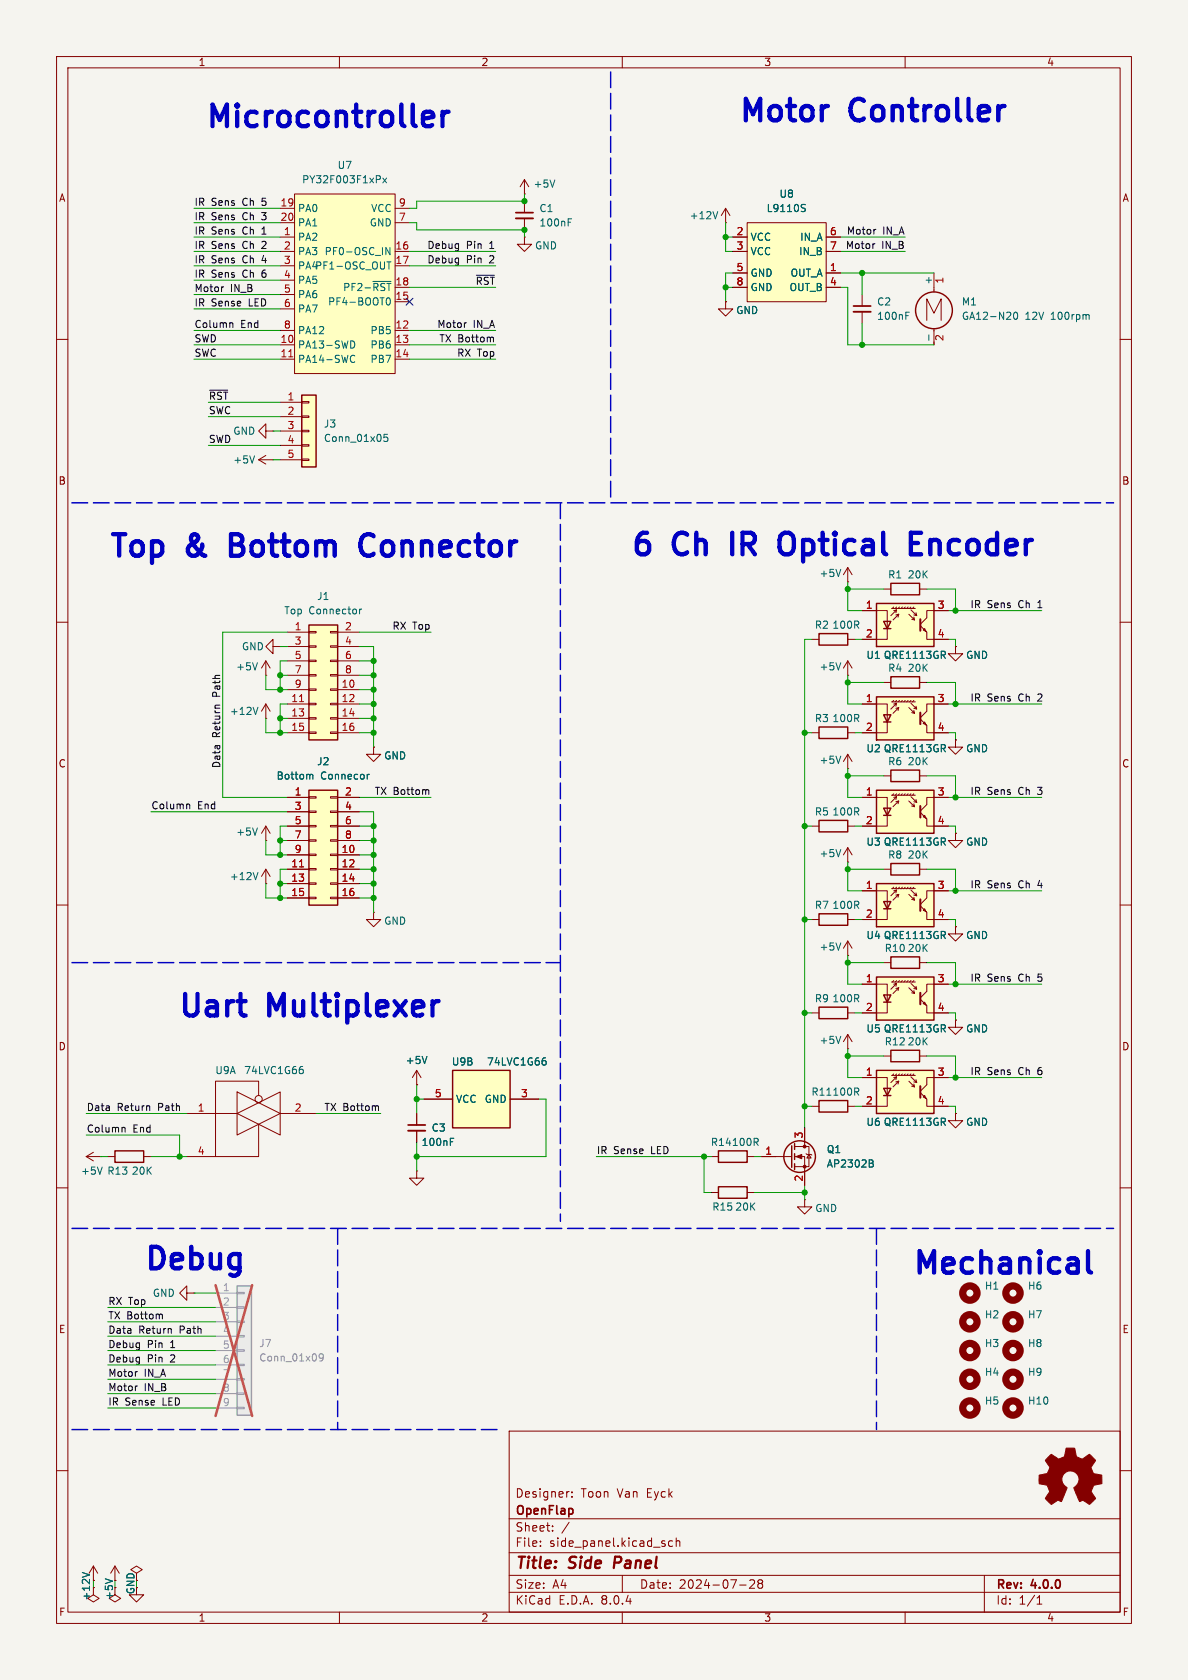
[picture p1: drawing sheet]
<svg xmlns="http://www.w3.org/2000/svg" width="210mm" height="297mm" viewBox="0 0 210 297" stroke-linecap="round" stroke-linejoin="round" font-family="sans-serif">
<path d="M0 0h210v297h-210z" fill="#f5f4ef" stroke="#f5f4ef" stroke-width=".18"/>
<g fill="none" stroke="#840000" stroke-width=".18">
<path d="M10 10h190v277h-190zM12 12h186v273h-186zM60 10v2M110 10v2M160 10v2M10 60h2M198 60h2M10 110h2M149.9 102.9h.1M149.9 100.3v2.6M198 110h2M10 160h2"/>
<path d="M198 160h2M10 210h2M198 210h2M10 260h2M90 253h108v32h-108zM198 260h2M90 278.5h108M90 274.5h108M90 268.5h108M95.5 273.2v.2M95.5 272.5v.1M97.7 270.5v.2"/>
<path d="M97.7 269.8v.1M100.5 263.7h.1M100.6 269.1l-1.3 1.9M101.1 264.5v.2M101.1 263.8v.1M110 278.5v3M118.9 272.5l-.4-.1-.3 .3v.4l.1 .2h.6M119.5 272.5l.3-.1 .3 .1 .1 .9M119.5 271.9v1.5M132.5 279.4l.6-.1 .2 .1 .1 .3-.9 1.1h.9M134.3 279.9l-.3-.3 .3-.3 .4 .1 .1 .2-.3 .3M134.3 279.9l-.3 .3v.3l.3 .3 .4-.1 .1-.2v-.4l-.3-.2"/>
<path d="M134.3 279.9h.2M174 278.5v6.5M60 285v2M90 281.5h108M110 285v2M130.8 280.2h1.1M160 285v2M183.3 283.6h.9M183.3 282.5l.5-.4v1.5"/>
</g>
<path d="M108.7 275.2l-.2 2" fill="none" stroke="#840000" stroke-width=".4"/>
<path d="M154.9 139.7h10.2v7.6h-10.2z" fill="#ffffc2"/>
<path d="M144.8 128.5h5.1v2.1h-5.1zM154.9 139.7h10.2v7.6h-10.2zM157.5 136.1h5.1v2.1h-5.1zM156.2 142.9h1.3l-.7 1.2zM156.2 144.1h1.3M157.5 152.7h5.1v2h-5.1z" fill="none" stroke="#840000" stroke-width=".25"/>
<g fill="none" stroke="#840000" stroke-width=".18">
<path d="M149.9 119.4h.1M149.9 116.8l-.8 1.3M149.9 116.8v2.6M149.9 116.8l.7 1.3M143.5 129.5h1.3M149.9 129.5h1.2M156.2 137.2h1.3M162.6 137.2h1.2M168.9 130.8v1.3h1.3l-1.3 1.3-1.3-1.3h1.3M168.9 130.8h.1M152.4 141h4.4v5.1h-4.4M156.2 153.7h1.3"/>
<path d="M157.6 140.6h4.2M158 141l.5-.2-1 1.1M158 140.3l-.3 .3M158.4 141.7l.5-.1-1 1M158.5 140.3l-.3 .3M158.5 140.8l-.1 .6M158.9 141.6l-.2 .5M159 140.3l-.3 .3M159.5 140.3l-.2 .3M160 140.3l-.2 .3M160.5 140.3l-.2 .3M160.7 141.6l1 1-.2-.5"/>
<path d="M161 140.8l1.1 1.1-.2-.5M161 140.3l-.2 .3M161.2 142.5l.5 .1M161.5 140.3l-.2 .3M161.5 141.7l.6 .2M162.6 153.7h1.2M162.7 143.6l1.1 1.2v1.3h3.8M163.2 144.4l.2-.3 .3 .6zM167.6 141h-3.8v1.2l-1.1 1.2M168.9 147.3v1.3h1.3l-1.3 1.3-1.3-1.3h1.3M168.9 147.3h.1"/>
</g>
<path d="M162.7 142.5v2" fill="none" stroke="#840000" stroke-width=".36"/>
<path d="M148.6 117.2l-.4 1.2M166.7 148.8l.4 .6M167.1 148.3v.4" fill="none" stroke="#006464" stroke-width=".18"/>
<path d="M154.9 123.2h10.2v7.6h-10.2z" fill="#ffffc2"/>
<path d="M144.8 112h5.1v2h-5.1zM157.5 119.6h5.1v2.1h-5.1zM157.5 103.1h5.1v2.1h-5.1zM154.9 123.2h10.2v7.6h-10.2zM156.2 126.4h1.3l-.7 1.2zM156.2 127.6h1.3" fill="none" stroke="#840000" stroke-width=".25"/>
<g fill="none" stroke="#840000" stroke-width=".18">
<path d="M143.5 113h1.3M149.9 113h1.2M156.2 104.1h1.3M162.6 104.1h1.2M168.9 114.3v1.3h1.3l-1.3 1.2-1.3-1.2h1.3M168.9 114.3h.1M66 132.1v1.3h1.3l-1.3 1.2-1.2-1.2h1.2M66 132.1h.1M152.4 124.5h4.4v5h-4.4M156.2 120.7h1.3M157.6 124.1h4.2M158 124.5l.5-.2-1 1"/>
<path d="M158 123.8l-.3 .3M158.4 125.2l.5-.1-1 1M158.5 123.8l-.3 .3M158.5 124.3l-.1 .5M158.9 125.1l-.2 .5M159 123.8l-.3 .3M159.5 123.8l-.2 .3M160 123.8l-.2 .3M160.5 123.8l-.2 .3M160.7 125.1l1 1-.2-.5M161 124.3l1.1 1-.2-.5M161 123.8l-.2 .3"/>
<path d="M161.2 126l.5 .1M161.5 123.8l-.2 .3M161.5 125.2l.6 .1M162.6 120.7h1.2M162.7 127.1l1.1 1.2v1.2h3.8M163.2 127.9l.2-.3 .3 .5zM167.6 124.5h-3.8v1.2l-1.1 1.2"/>
</g>
<path d="M162.7 126v2" fill="none" stroke="#840000" stroke-width=".36"/>
<path d="M166.7 132.3l.4 .6M167.1 131.8v.4" fill="none" stroke="#006464" stroke-width=".18"/>
<path d="M154.9 106.7h10.2v7.6h-10.2z" fill="#ffffc2"/>
<path d="M154.9 106.7h10.2v7.6h-10.2zM156.2 109.9h1.3l-.7 1.2zM156.2 111.1h1.3M144.8 145h5.1v2.1h-5.1z" fill="none" stroke="#840000" stroke-width=".25"/>
<g fill="none" stroke="#840000" stroke-width=".18">
<path d="M152.4 108h4.4v5h-4.4M157.6 107.6h4.2M158 108l.5-.2-1 1M158 107.3l-.3 .3M158.4 108.7l.5-.1-1 1M158.5 107.3l-.3 .3M158.5 107.8l-.1 .5M158.9 108.6l-.2 .5M159 107.3l-.3 .3M159.5 107.3l-.2 .3M160 107.3l-.2 .3M160.5 107.3l-.2 .3"/>
<path d="M160.7 108.6l1 1-.2-.5M161 107.8l1.1 1-.2-.5M161 107.3l-.2 .3M161.2 109.5l.5 .1M161.5 107.3l-.2 .3M161.5 108.7l.6 .1M162.7 110.6l1.1 1.2v1.2h3.8M163.2 111.4l.2-.3 .3 .5zM167.6 108h-3.8v1.2l-1.1 1.2M149.9 135.9h.1M149.9 133.4v2.5M149.9 133.4l-.8 1.2"/>
<path d="M149.9 133.4l.7 1.2M143.5 146.1h1.3M149.9 152.4h.1M149.9 149.9l-.8 1.2M149.9 149.9v2.5M149.9 149.9l.7 1.2M149.9 146.1h1.2"/>
</g>
<path d="M162.7 109.5v2" fill="none" stroke="#840000" stroke-width=".36"/>
<path d="M166.7 115.8l.4 .6M167.1 115.3v.4M148.6 133.7l-.4 1.2M148.6 150.2l-.4 1.3" fill="none" stroke="#006464" stroke-width=".18"/>
<path d="M54.6 110.5h5.1v20.3h-5.1z" fill="#ffffc2"/>
<g fill="none" stroke="#840000" stroke-width=".18">
<path d="M47 119.4h.1M47 116.8v2.6M47 116.8l-.8 1.3M47 116.8l.8 1.3M48.3 114.3v-1.3l-1.3 1.3 1.3 1.3v-1.3h1.2M49.5 114.3h.1M50.8 111.8h3.8M50.8 114.3h3.8M50.8 116.8h3.8M50.8 119.4h3.8M54.6 119.3h1.3v.2h-1.3zM54.6 116.7h1.3v.3h-1.3z"/>
<path d="M54.6 114.2h1.3v.2h-1.3zM54.6 111.6h1.3v.3h-1.3zM58.4 119.3h1.3v.2h-1.3zM58.4 116.7h1.3v.3h-1.3zM58.4 114.2h1.3v.2h-1.3zM58.4 111.6h1.3v.3h-1.3zM59.7 111.8h3.8M59.7 114.3h3.8M59.7 116.8h3.8M59.7 119.4h3.8M47 127h.1M47 124.5v2.5"/>
<path d="M47 124.5l-.8 1.2M47 124.5l.8 1.2M50.8 121.9h3.8M50.8 124.5h3.8M50.8 127h3.8M50.8 129.5h3.8M54.6 129.4h1.3v.3h-1.3zM54.6 126.9h1.3v.2h-1.3zM54.6 124.3h1.3v.3h-1.3zM54.6 121.8h1.3v.2h-1.3zM58.4 129.4h1.3v.3h-1.3zM58.4 126.9h1.3v.2h-1.3z"/>
<path d="M58.4 124.3h1.3v.3h-1.3zM58.4 121.8h1.3v.2h-1.3zM59.7 121.9h3.8M59.7 124.5h3.8M59.7 127h3.8M59.7 129.5h3.8M47 156.2h.1M47 153.7l-.8 1.2M47 153.7v2.5M47 153.7l.8 1.2M168.9 180.3v1.3h1.3l-1.3 1.3-1.3-1.3h1.3M168.9 180.3h.1"/>
</g>
<path d="M54.6 110.5h5.1v20.3h-5.1z" fill="none" stroke="#840000" stroke-width=".25"/>
<path d="M52.9 124h.8" fill="none" stroke="#a90000" stroke-width=".18"/>
<path d="M45.5 117.2l-.4 1.2M63.6 107.7v.8M63.9 107.7l-.3 .2M45.6 125l-.4 1.3M45.6 154.2l-.4 1.3" fill="none" stroke="#006464" stroke-width=".18"/>
<path d="M132.1 39.4h13.9v13.9h-13.9z" fill="#ffffc2"/>
<g fill="none" stroke="#840000" stroke-width=".18">
<path d="M132.1 39.4h13.9v13.9h-13.9zM129.5 48.3h2.6M129.5 41.9h2.6M129.5 44.5h2.6M129.5 50.8h2.6M146 48.3h2.6M146 41.9h2.6M146 44.5h2.6M146 50.8h2.6M152.4 52.1v2M152.4 55.1v2.1M20.3 276.9l-.7 1.2"/>
<path d="M20.3 276.9v2.5M20.3 276.9l.8 1.2"/>
</g>
<path d="M141.9 36.7l.3 .2 .2 .3-.3 .2h-.3M141.9 36.1l.5 .1M160.1 55.8h.5M160.1 55.2h.6M18.6 279.1l1.3 .4" fill="none" stroke="#006464" stroke-width=".18"/>
<path d="M150.9 55.1h3" fill="none" stroke="#840000" stroke-width=".33"/>
<path d="M150.9 54.1h3" fill="none" stroke="#840000" stroke-width=".3"/>
<path d="M41.9 227.3h2.5v22.9h-2.5z" fill="#ebeae8"/>
<g fill="none" stroke="#9c9b98" stroke-width=".18">
<path d="M38.1 228.6h3.8M38.1 231.1h3.8M38.1 233.7h3.8M38.1 236.2h3.8M38.1 238.8h3.8M41.9 238.6h1.3v.3h-1.3zM41.9 236.1h1.3v.2h-1.3zM41.9 233.6h1.3v.2h-1.3zM41.9 231h1.3v.3h-1.3zM41.9 228.5h1.3v.2h-1.3zM38.1 241.3h3.8M38.1 243.8h3.8"/>
<path d="M38.1 246.4h3.8M38.1 248.9h3.8M41.9 248.8h1.3v.2h-1.3zM41.9 246.3h1.3v.2h-1.3zM41.9 243.7h1.3v.3h-1.3zM41.9 241.2h1.3v.2h-1.3z"/>
</g>
<path d="M41.9 227.3h2.5v22.9h-2.5z" fill="none" stroke="#9c9b98" stroke-width=".25"/>
<path d="M57.1 239.9l-.2 .2h-.4l-.1-.2 .1-.5 .4-.1 .2 .2a.84 .84 0 0 1-.3 1.1h-.3" fill="none" stroke="#939391" stroke-width=".18"/>
<path d="M38.1 227.2l6.5 23.1M44.6 227.2l-6.5 23.1" fill="none" stroke="#e75356" stroke-width=".46"/>
<path d="M149.9 168.9h.1M149.9 166.4l-.8 1.2M149.9 166.4v2.5M149.9 166.4l.7 1.2M73.7 207v1.3h1.2l-1.2 1.3-1.3-1.3h1.3M73.7 207h.1" fill="none" stroke="#840000" stroke-width=".18"/>
<path d="M148.6 166.7l-.4 1.3" fill="none" stroke="#006464" stroke-width=".18"/>
<path d="M154.9 156.2h10.2v7.6h-10.2z" fill="#ffffc2"/>
<path d="M154.9 156.2h10.2v7.6h-10.2zM156.2 159.4h1.3l-.7 1.3zM144.8 161.5h5.1v2.1h-5.1zM156.2 160.7h1.3M20.3 203.5h5.1v2h-5.1z" fill="none" stroke="#840000" stroke-width=".25"/>
<g fill="none" stroke="#840000" stroke-width=".18">
<path d="M152.4 157.5h4.4v5.1h-4.4M157.6 157.1h4.2M158 157.5l.5-.1-1 1M158 156.8l-.3 .3M158.4 158.2l.5-.1-1 1M158.5 156.8l-.3 .3M158.5 157.4l-.1 .5M158.9 158.1l-.2 .5M159 156.8l-.3 .3M159.5 156.8l-.2 .3M160 156.8l-.2 .3M160.5 156.8l-.2 .3"/>
<path d="M160.7 158.1l1 1-.2-.5M161 157.4l1.1 1-.2-.5M161 156.8l-.2 .3M161.2 159l.5 .1M161.5 156.8l-.2 .3M161.5 158.2l.6 .2M167.6 157.5h-3.8v1.3l-1.1 1.1M143.5 162.6h1.3M149.9 162.6h1.2M162.7 160.1l1.1 1.2v1.3h3.8M163.2 160.9l.2-.2 .3 .5zM19 204.5h1.3"/>
<path d="M25.4 204.5h1.3"/>
</g>
<path d="M162.7 159v2" fill="none" stroke="#840000" stroke-width=".36"/>
<path d="M166.7 165.3l.4 .6M167.1 164.8v.4" fill="none" stroke="#006464" stroke-width=".18"/>
<path d="M154.9 172.7h10.2v7.6h-10.2z" fill="#ffffc2"/>
<g fill="none" stroke="#840000" stroke-width=".25">
<path d="M154.9 172.7h10.2v7.6h-10.2zM156.2 175.9h1.3l-.7 1.3zM156.2 177.2h1.3M157.5 169.2h5.1v2h-5.1zM127 203.5h5.1v2h-5.1zM127 209.8h5.1v2h-5.1zM140 202.6v3.8M140.5 202.2v1M140.5 204v1M140.5 205.7v1.1"/>
<circle cx="141.4" cy="204.5" r="2.79"/>
</g>
<g fill="none" stroke="#840000" stroke-width=".18">
<path d="M47 76.2v-1.3l-1.3 1.3 1.3 1.3v-1.3h1.3M48.3 76.2h.1M47 148.6h.1M47 146.1l-.8 1.2M47 146.1v2.5M47 146.1l.8 1.2M152.4 174h4.4v5.1h-4.4M156.2 170.2h1.3M157.6 173.6h4.2M158 174l.5-.1-1 1M158 173.4l-.3 .2M158.4 174.8l.5-.2-1 1"/>
<path d="M158.5 173.4l-.3 .2M158.5 173.9l-.1 .5M158.9 174.6l-.2 .5M159 173.4l-.3 .2M159.5 173.4l-.2 .2M160 173.4l-.2 .2M160.5 173.4l-.2 .2M160.7 174.6l1 1-.2-.5M161 173.9l1.1 1-.2-.5M161 173.4l-.2 .2M161.2 175.5l.5 .1M161.5 173.4l-.2 .2"/>
<path d="M161.5 174.8l.6 .1M162.6 170.2h1.2M162.7 176.7l1.1 1.1v1.3h3.8M163.2 177.4l.2-.2 .3 .5zM167.6 174h-3.8v1.3l-1.1 1.1M168.9 163.8v1.3h1.3l-1.3 1.3-1.3-1.3h1.3M168.9 163.8h.1M142.2 199.4v3.3M15.2 204.5l1.3 .7M15.2 204.5h2.6M16.5 203.7l-1.3 .8M17.8 204.5h.1"/>
<path d="M125.7 204.5h1.3M125.7 210.8h1.3M132.1 204.5h1.2M132.1 210.8h1.2M134.6 204.5h5.4M140.5 204.5h1.7v5.1M140.5 202.7h2.5v3.5h-2.5M142.2 212.1v1.3h1.3l-1.3 1.2-1.2-1.2h1.2M142.2 212.1h.1M142.5 204l.1 .1h.8l.1 .1M143 204.1l.4 .6h-.8zM33 228.6v-1.3l-1.3 1.3 1.3 1.3v-1.3h1.3"/>
<path d="M34.3 228.6h.1M16.5 276.9l-.8 1.2M16.5 276.9v2.5M16.5 276.9l.8 1.2M24.1 278.1l1-.6-1-.6-1 .6 1 .6v1.3M16.5 280.7v1.2l1 .7-1 .6-1-.6 1-.7M20.3 280.7v1.2l1 .7-1 .6-1-.6 1-.7M24.1 280.7v1.2h1.3l-1.3 1.3-1.2-1.3h1.2"/>
</g>
<path d="M162.7 175.5v2" fill="none" stroke="#840000" stroke-width=".36"/>
<path d="M45.5 146.4l-.4 1.2M166.7 181.8l.4 .6M167.1 181.3v.4M18.1 206.3l-.5 1.3M153.7 205l.6 .2v.2l-.2 .3M153.7 205.7h.4M154.1 205.7l.3 .2-.1 .3-.6 .1M14.5 278l1.3 .4" fill="none" stroke="#006464" stroke-width=".18"/>
<g fill="#840000" stroke="#840000" stroke-width=".18">
<path d="M140.7 204.5l1-.4v.8z"/>
<circle cx="142.2" cy="206.2" r=".25"/>
<circle cx="142.2" cy="202.7" r=".25"/>
</g>
<path d="M53.3 69.9h2.6v12.7h-2.6z" fill="#ffffc2"/>
<g fill="none" stroke="#840000" stroke-width=".18">
<path d="M128.3 39.4h.1M128.3 36.8l-.8 1.3M128.3 36.8v2.6M128.3 36.8l.7 1.3M128.3 53.3v1.3h1.2l-1.2 1.3-1.3-1.3h1.3M128.3 53.3h.1M163.8 56.6v-3.8l1.3 2.6 1.3-2.6v3.8M165.1 48.3v3.3M165.1 58.1v2.9M49.5 71.1h3.8M49.5 73.7h3.8M49.5 76.2h3.8"/>
<path d="M49.5 78.7h3.8M53.3 78.6h1.3v.3h-1.3zM53.3 76.1h1.3v.2h-1.3zM53.3 73.5h1.3v.3h-1.3zM53.3 71h1.3v.2h-1.3zM45.7 81.3h2.6M45.7 81.3l1.3 .7M47 80.5l-1.3 .8M48.3 81.3h.1M49.5 81.3h3.8M53.3 81.2h1.3v.2h-1.3zM73.7 191.8h.1"/>
<path d="M73.7 189.2v2.6M73.7 196.9v2M73.7 199.9v2M73.7 189.2l-.8 1.3M73.7 189.2l.7 1.3M168.9 196.9v1.2h1.3l-1.3 1.3-1.3-1.3h1.3M168.9 196.9h.1"/>
</g>
<g fill="none" stroke="#840000" stroke-width=".25">
<path d="M53.3 69.9h2.6v12.7h-2.6z"/>
<circle cx="165.1" cy="54.9" r="3.3"/>
</g>
<path d="M126.9 37.4l-.4 1.3M164.2 59.2v1M179.3 55.3l.2-.1a.68 .68 0 0 1 .4 .6 .68 .68 0 0 1-.4 .7l-.2-.2-.1-.3zM192.4 55.6l.1 .2v.7M68.5 76.8h-.6l-.1 .6 .2-.1h.4l.2 .2-.1 .4-.2 .1-.5-.1M45 80.6l-.4 1.3M75.5 186.8l-.4 1.2M79.6 201.8h.4M79.6 201.2h.6" fill="none" stroke="#006464" stroke-width=".18"/>
<path d="M72.1 199.9h3.1" fill="none" stroke="#840000" stroke-width=".33"/>
<path d="M72.1 198.9h3.1" fill="none" stroke="#840000" stroke-width=".3"/>
<g fill="none" stroke="#840000" stroke-width="1.3">
<circle cx="171.4" cy="238.8" r="1.27"/>
<circle cx="179.1" cy="233.7" r="1.27"/>
<circle cx="179.1" cy="238.8" r="1.27"/>
<circle cx="171.4" cy="248.9" r="1.27"/>
<circle cx="171.4" cy="243.8" r="1.27"/>
<circle cx="179.1" cy="243.8" r="1.27"/>
<circle cx="179.1" cy="248.9" r="1.27"/>
</g>
<path d="M80 189.2h10.2v10.2h-10.2z" fill="#ffffc2"/>
<path d="M80 189.2h10.2v10.2h-10.2z" fill="none" stroke="#840000" stroke-width=".25"/>
<g fill="none" stroke="#840000" stroke-width=".18">
<path d="M33 196.9h8.9M41.9 196.9l7.6-3.9v7.7zM41.9 193l7.6 3.9-7.6 3.8zM45.7 198.8v5.7h-7.6M45.7 193.7v-2.6h-7.6v13.4M49.5 196.9h6.4M74.9 194.3h5.1M90.2 194.3h5M33 204.5h5.1"/>
<circle cx="45.7" cy="194.3" r=".63"/>
</g>
<path d="M53.1 189l.4 .1 .1 .2v.4l-.5 .1M53.3 188.5h.2M96.1 187.5h.2l.3 .2-.1 .5-.4 .1M96.2 187h.2" fill="none" stroke="#006464" stroke-width=".18"/>
<path d="M52.1 34.3h17.7v31.7h-17.7z" fill="#ffffc2"/>
<g fill="none" stroke="#840000" stroke-width=".18">
<path d="M49.5 36.8h2.6M49.5 39.4h2.6M52.1 34.3h17.7v31.7h-17.7zM69.8 36.8h2.6M69.8 39.4h2.6M92.7 34.3h.1M92.7 31.8v2.5M92.7 35.6v2M92.7 38.6v2M92.7 31.8l-.8 1.2M92.7 31.8l.8 1.2M49.5 41.9h2.6"/>
<path d="M49.5 58.4h2.6M49.5 44.5h2.6M49.5 47h2.6M49.5 49.5h2.6M49.5 52.1h2.6M49.5 54.6h2.6M69.8 58.4h2.6M69.8 53.3h2.6M69.8 44.5h2.6M69.8 47h2.6M69.8 50.8h2.6M92.7 41.9v1.3h1.3l-1.3 1.3-1.3-1.3h1.3"/>
<path d="M92.7 41.9h.1M49.5 61h2.6M49.5 63.5h2.6M69.8 61h2.6M69.8 63.5h2.6M66 161.3v1.3h1.3l-1.3 1.2-1.2-1.2h1.2M66 161.3h.1"/>
</g>
<g fill="none" stroke="#006464" stroke-width=".18">
<path d="M67.7 31.5l.6 .8M68.3 31.5l-.6 .8M98.1 31.8l-.4 1.3M100.4 39.3h.5M100.4 38.7h.6M65.9 49.8h3.2M68.4 52.8l.2-.2a.68 .68 0 0 1 .4 .7 .68 .68 0 0 1-.4 .6l-.2-.1-.1-.4zM68.4 46.3h.7M68.8 46.3v1.3M68.9 43.8v1.2l-.7-1.2v1.2M62 60.3a.64 .64 0 0 1 .7 .6 .64 .64 0 0 1-.7 .6M62.1 63.9l.3 .2 .3-.1"/>
<path d="M62.7 62.9l-.3-.1-.3 .2"/>
</g>
<path d="M51 63.1h.8" fill="none" stroke="#a90000" stroke-width=".18"/>
<path d="M91.2 38.6h3" fill="none" stroke="#840000" stroke-width=".33"/>
<path d="M91.2 37.6h3" fill="none" stroke="#840000" stroke-width=".3"/>
<path d="M54.6 139.7h5.1v20.3h-5.1z" fill="#ffffc2"/>
<g fill="none" stroke="#840000" stroke-width=".18">
<path d="M50.8 141h3.8M50.8 151.1h3.8M50.8 153.7h3.8M50.8 156.2h3.8M50.8 158.8h3.8M50.8 143.5h3.8M50.8 146.1h3.8M50.8 148.6h3.8M54.6 158.6h1.3v.3h-1.3zM54.6 156.1h1.3v.2h-1.3zM54.6 153.5h1.3v.3h-1.3zM54.6 151h1.3v.3h-1.3z"/>
<path d="M54.6 148.5h1.3v.2h-1.3zM54.6 145.9h1.3v.3h-1.3zM54.6 143.4h1.3v.2h-1.3zM54.6 140.8h1.3v.3h-1.3zM58.4 158.6h1.3v.3h-1.3zM58.4 156.1h1.3v.2h-1.3zM58.4 153.5h1.3v.3h-1.3zM58.4 151h1.3v.3h-1.3zM58.4 148.5h1.3v.2h-1.3zM58.4 145.9h1.3v.3h-1.3zM58.4 143.4h1.3v.2h-1.3zM58.4 140.8h1.3v.3h-1.3z"/>
<path d="M59.7 141h3.8M59.7 151.1h3.8M59.7 153.7h3.8M59.7 156.2h3.8M59.7 158.8h3.8M59.7 143.5h3.8M59.7 146.1h3.8M59.7 148.6h3.8"/>
</g>
<path d="M54.6 139.7h5.1v20.3h-5.1z" fill="none" stroke="#840000" stroke-width=".25"/>
<path d="M52.9 153.3h.8" fill="none" stroke="#a90000" stroke-width=".18"/>
<path d="M54.8 137h.4l.1 .7M65.3 136.9l-.4 .2" fill="none" stroke="#006464" stroke-width=".18"/>
<circle cx="179.1" cy="228.6" r="1.27" fill="none" stroke="#840000" stroke-width="1.3"/>
<path d="M154.9 189.2h10.2v7.7h-10.2z" fill="#ffffc2"/>
<path d="M144.8 178.1h5.1v2h-5.1zM144.8 194.6h5.1v2h-5.1zM154.9 189.2h10.2v7.7h-10.2zM156.2 192.4h1.3l-.7 1.3zM156.2 193.7h1.3M157.5 185.7h5.1v2h-5.1z" fill="none" stroke="#840000" stroke-width=".25"/>
<g fill="none" stroke="#840000" stroke-width=".18">
<path d="M128.3 53.3h.1M129.5 48.3h2.6M129.5 41.9h2.6M129.5 44.5h2.6M129.5 50.8h2.6M146 48.3h2.6M146 41.9h2.6M146 44.5h2.6M146 50.8h2.6M152.4 108h2.5M152.4 113h2.5M165.1 108h2.5"/>
<path d="M165.1 113h2.5M168.9 114.3h.1M66 132.1h.1M152.4 124.5h2.5M152.4 129.5h2.5M165.1 124.5h2.5M165.1 129.5h2.5M168.9 130.8h.1M50.8 141h3.8M50.8 151.1h3.8M50.8 153.7h3.8M50.8 156.2h3.8"/>
<path d="M50.8 158.8h3.8M50.8 143.5h3.8M50.8 146.1h3.8M50.8 148.6h3.8M59.7 141h3.8M59.7 151.1h3.8M59.7 153.7h3.8M59.7 156.2h3.8M59.7 158.8h3.8M59.7 143.5h3.8M59.7 146.1h3.8M59.7 148.6h3.8"/>
<path d="M152.4 141h2.5M152.4 146.1h2.5M152.4 157.5h2.5M165.1 141h2.5M165.1 146.1h2.5M165.1 157.5h2.5M168.9 147.3h.1M143.5 179.1h1.3M149.9 179.1h1.2M152.4 179.1h2.5M152.4 174h2.5M152.4 162.6h2.5"/>
<path d="M165.1 179.1h2.5M165.1 174h2.5M165.1 162.6h2.5M168.9 163.8h.1M73.7 191.8h.1M73.7 196.9v2M73.7 199.9v2M74.9 194.3h5.1M90.2 194.3h5M142.2 199.4v2.5M143.5 195.6h1.3M149.9 185.4h.1"/>
<path d="M149.9 195.6h1.2M149.9 182.9l-.8 1.3M149.9 182.9v2.5M149.9 182.9l.7 1.3M152.4 190.5h4.4v5.1h-4.4M156.2 186.7h1.3M157.6 190.1h4.2M158 190.5l.5-.1-1 1M158 189.9l-.3 .2M158.4 191.3l.5-.2-1 1.1M158.5 189.9l-.3 .2M158.5 190.4l-.1 .5"/>
<path d="M158.9 191.1l-.2 .5M159 189.9l-.3 .2M159.5 189.9l-.2 .2M160 189.9l-.2 .2M160.5 189.9l-.2 .2M160.7 191.1l1 1.1-.2-.6M161 190.4l1.1 1-.2-.5M161 189.9l-.2 .2M161.2 192l.5 .2M161.5 189.9l-.2 .2M161.5 191.3l.6 .1M162.6 186.7h1.2"/>
<path d="M162.7 193.2l1.1 1.1v1.3h3.8M163.4 193.7l.3 .5-.5-.3zM167.6 190.5h-3.8v1.3l-1.1 1.1M168.9 196.9h.1M168.9 180.3h.1M134.6 204.5h2.6M142.2 207v2.6"/>
</g>
<path d="M162.7 192v2.1" fill="none" stroke="#840000" stroke-width=".36"/>
<g fill="none" stroke="#006464" stroke-width=".18">
<path d="M141.9 36.7l.3 .2 .2 .3-.3 .2h-.3M141.9 36.1l.5 .1M166.7 115.8l.4 .6M167.1 115.3v.4M54.8 137h.4l.1 .7M65.3 136.9l-.4 .2M166.7 132.3l.4 .6M167.1 131.8v.4M166.7 148.8l.4 .6M167.1 148.3v.4M166.7 165.3l.4 .6M167.1 164.8v.4"/>
<path d="M75.5 186.8l-.4 1.2M96.1 187.5h.2l.3 .2-.1 .5-.4 .1M96.2 187h.2M146.2 193.6h.7M148.6 183.2l-.4 1.3M166.7 198.3l.4 .7M166.7 181.8l.4 .6M167.1 197.8v.4M167.1 181.3v.4M79.6 201.8h.4M79.6 201.2h.6M153.7 205l.6 .2v.2l-.2 .3"/>
<path d="M153.7 205.7h.4M154.1 205.7l.3 .2-.1 .3-.6 .1M14.5 278l1.3 .4M18.6 279.1l1.3 .4"/>
</g>
<path d="M185.3 257.6l.6-.5 .8 .6a.62 .62 0 0 0 1.1 0l.2-.1a1.62 1.62 0 0 0 .4-1.4l.1-.2h1.5l.1 .8a.74 .74 0 0 0 .7 1l.5 .2 1.3-.9 1 1-.4 .7a.75 .75 0 0 0-.1 1.2l.2 .5 1.5 .3v1.5l-1.4 .3-.1 .1a1.23 1.23 0 0 0-.3 1.2l.7 1-.1 .1-1 1-.8-.6a.54 .54 0 0 0-.9 .1l-1.1-2.4a2.33 2.33 0 0 0 .9-1.9 1.54 1.54 0 0 0-2.5-.7 1.54 1.54 0 0 0 .4 2.5l-1 2.5a.69 .69 0 0 0-1.1 .1l-.6 .4-1.1-1.1 .8-1.2-.3-.5a.71 .71 0 0 0-.9-.8l-.7-.1v-1.5l.4-.1a1.11 1.11 0 0 0 1.3-.7 .72 .72 0 0 0-.2-1.2l-.4-.6z" fill="#840000" stroke="#840000" stroke-width=".18"/>
<g fill="none" stroke="#840000" stroke-width="1.3">
<circle cx="171.4" cy="228.6" r="1.27"/>
<circle cx="171.4" cy="233.7" r="1.27"/>
</g>
<g fill="none" stroke="#0f0f0f" stroke-width=".18">
<path d="M39.4 50.7h.1M40.8 57.1l.4 .1v.7M82.3 57.1h.1M84.2 48.7h3.2M86.9 59.6l.3 .2v.6M154.5 43.1h.2M154.7 40.6h.1M37.1 69h3.2M75.4 139.6l.4 .2v.7M33.2 142.2l.3 .1v.7M21.8 199.3l.3 .2v.6M66.5 195.5l.4 .2v.6"/>
<path d="M28.3 232.3l.4 .2v.7M24.2 242.5h.1M24.2 245h.1"/>
</g>
<g fill="none" stroke="#0000c2" stroke-width=".76">
<path d="M76 19.8l.4 .1 .2 .8-1.8 .3M78.2 19.8v2.5M79.3 19.8a.97 .97 0 0 0-1.1 .7M177.2 18.7h.4M76.4 22.1l-.4 .2M65.3 94.4a1.68 1.68 0 0 0-1.6 2.2 1.54 1.54 0 0 0 1.6 1.6M139.4 94.2a1.28 1.28 0 0 0-1.6 1.3v1.2a1.28 1.28 0 0 0 1.6 1.3M161 96h1.3M162.8 94.2h-1.8v3.8h1.8M42 177h1.4M43.1 179.5h.3M77.2 177h.3"/>
<path d="M192.3 221.2v3.2l.2 .4 .4 .2"/>
</g>
<path d="M107.9 12.7v76.2M12.7 88.9h184.1M99.1 88.9v127M12.7 170.2h86.4M12.7 217.2h184.1M59.7 217.2v35.5M154.9 217.2v35.5M12.7 252.7h76.2" fill="none" stroke="#0000c2" stroke-width=".25" stroke-dasharray="2.8 1"/>
<g fill="none" stroke="#009600" stroke-width=".18">
<path d="M34.3 36.8h15.2M34.3 39.4h15.2M72.4 39.4h1.3v1.2h19v1.3M92.7 34.3v1.3h-19v1.2h-1.3M128.3 39.4v5.1h1.2M34.3 41.9h15.2M34.3 44.5h15.2M34.3 47h15.2M34.3 58.4h15.2M34.3 49.5h15.2M34.3 52.1h15.2M34.3 54.6h15.2"/>
<path d="M72.4 50.8h15.2M72.4 44.5h15.2M72.4 47h15.2M72.4 58.4h15.2M128.3 41.9h1.2M128.3 50.8h1.2M129.5 48.3h-1.2v5M148.6 41.9h11.4M148.6 50.8h1.3v10.2h15.2M148.6 44.5h11.4M148.6 48.3h16.5M152.4 48.3v3.8"/>
<path d="M152.4 57.2v3.8M34.3 63.5h15.2M34.3 61h15.2M36.8 73.7h12.7M36.8 71.1h12.7M36.8 78.7h12.7M48.3 76.2h1.2M72.4 63.5h15.2M72.4 61h15.2M48.3 81.3h1.2M47 119.4v2.5h3.8M49.5 119.4h1.3"/>
<path d="M49.5 114.3h1.3M50.8 116.8h-1.3v5.1M50.8 111.8h-11.4v29.2h11.4M63.5 119.4h2.5M63.5 114.3h2.5v17.8M63.5 116.8h2.5M63.5 111.8h12.7M143.5 113h-1.3v86.4M149.9 102.9v5.1h2.5M149.9 119.4v5.1h2.5M149.9 104.1h6.3M151.1 113h1.3"/>
<path d="M163.8 104.1h5.1v3.9M167.6 108h16.5M167.6 113h1.3v1.3M47 127v2.5h3.8M49.5 127h1.3M50.8 124.5h-1.3v5M63.5 121.9h2.5M63.5 127h2.5M63.5 124.5h2.5M63.5 129.5h2.5M142.2 129.5h1.3M149.9 135.9v5.1h2.5"/>
<path d="M149.9 137.2h6.3M149.9 120.7h6.3M151.1 129.5h1.3M163.8 137.2h5.1v3.8M163.8 120.7h5.1v3.8M167.6 124.5h16.5M167.6 129.5h1.3v1.3M26.7 143.5h24.1M47 148.6v2.5h3.8M47 156.2v2.6h3.8M49.5 148.6h1.3M49.5 156.2h1.3"/>
<path d="M50.8 146.1h-1.3v5M50.8 153.7h-1.3v5.1M63.5 148.6h2.5M63.5 158.8h2.5M63.5 143.5h2.5v17.8M63.5 151.1h2.5M63.5 146.1h2.5M63.5 141h12.7M63.5 153.7h2.5M63.5 156.2h2.5M142.2 146.1h1.3M149.9 153.7h6.3"/>
<path d="M149.9 152.4v5.1h2.5M151.1 146.1h1.3M163.8 153.7h5.1v3.8M167.6 146.1h1.3v1.2M167.6 141h16.5M167.6 157.5h16.5M142.2 179.1h1.3M142.2 162.6h1.3M149.9 168.9v5.1h2.5M149.9 170.2h6.3M151.1 179.1h1.3M151.1 162.6h1.3"/>
<path d="M163.8 170.2h5.1v3.8M167.6 174h16.5M167.6 162.6h1.3v1.2M167.6 179.1h1.3v1.2M15.2 196.9h17.8M55.9 196.9h11.4M73.7 194.3h1.2M73.7 191.8v5.1M95.2 194.3h1.3v10.2h-22.8M142.2 195.6h1.3M149.9 185.4v5.1h2.5M149.9 186.7h6.3"/>
<path d="M151.1 195.6h1.3M163.8 186.7h5.1v3.8M167.6 190.5h16.5M167.6 195.6h1.3v1.3M15.2 200.7h16.5v3.8M17.8 204.5h1.2M26.7 204.5h6.3M73.7 201.9v5.1M105.4 204.5h20.3M124.5 204.5v6.3h1.2M133.3 204.5h1.3M133.3 210.8h8.9"/>
<path d="M142.2 209.6v2.5M19 231.1h19.1M19 236.2h19.1M19 233.7h19.1M19 238.8h19.1M34.3 228.6h3.8M19 243.8h19.1M19 246.4h19.1M19 248.9h19.1M19 241.3h19.1"/>
</g>
<path d="M71.8 52.7l1.2 1.2M73 52.7l-1.2 1.2" fill="none" stroke="#000084" stroke-width=".18"/>
<path d="M52.9 153.3h.8" fill="none" stroke="#a90000" stroke-width=".18"/>
<g fill="#009600" stroke="#009600" stroke-width=".18">
<circle cx="49.5" cy="158.8" r=".46"/>
<circle cx="66" cy="156.2" r=".46"/>
<circle cx="66" cy="153.7" r=".46"/>
<circle cx="66" cy="158.8" r=".46"/>
<circle cx="49.5" cy="156.2" r=".46"/>
<circle cx="31.7" cy="204.5" r=".46"/>
<circle cx="168.9" cy="190.5" r=".46"/>
<circle cx="142.2" cy="195.6" r=".46"/>
<circle cx="142.2" cy="210.8" r=".46"/>
<circle cx="142.2" cy="179.1" r=".46"/>
<circle cx="149.9" cy="186.7" r=".46"/>
<circle cx="168.9" cy="174" r=".46"/>
<circle cx="73.7" cy="204.5" r=".46"/>
<circle cx="73.7" cy="194.3" r=".46"/>
<circle cx="124.5" cy="204.5" r=".46"/>
<circle cx="142.2" cy="146.1" r=".46"/>
<circle cx="142.2" cy="162.6" r=".46"/>
<circle cx="149.9" cy="170.2" r=".46"/>
<circle cx="168.9" cy="157.5" r=".46"/>
<circle cx="168.9" cy="141" r=".46"/>
<circle cx="149.9" cy="153.7" r=".46"/>
<circle cx="66" cy="146.1" r=".46"/>
<circle cx="66" cy="148.6" r=".46"/>
<circle cx="66" cy="119.4" r=".46"/>
<circle cx="66" cy="151.1" r=".46"/>
<circle cx="66" cy="129.5" r=".46"/>
<circle cx="66" cy="124.5" r=".46"/>
<circle cx="168.9" cy="124.5" r=".46"/>
<circle cx="142.2" cy="129.5" r=".46"/>
<circle cx="149.9" cy="120.7" r=".46"/>
<circle cx="168.9" cy="108" r=".46"/>
<circle cx="149.9" cy="104.1" r=".46"/>
<circle cx="149.9" cy="137.2" r=".46"/>
<circle cx="66" cy="127" r=".46"/>
<circle cx="49.5" cy="148.6" r=".46"/>
<circle cx="66" cy="121.9" r=".46"/>
<circle cx="66" cy="116.8" r=".46"/>
<circle cx="49.5" cy="129.5" r=".46"/>
<circle cx="49.5" cy="119.4" r=".46"/>
<circle cx="49.5" cy="151.1" r=".46"/>
<circle cx="49.5" cy="127" r=".46"/>
<circle cx="49.5" cy="121.9" r=".46"/>
<circle cx="128.3" cy="50.8" r=".46"/>
<circle cx="152.4" cy="61" r=".46"/>
<circle cx="152.4" cy="48.3" r=".46"/>
<circle cx="128.3" cy="41.9" r=".46"/>
<circle cx="92.7" cy="35.6" r=".46"/>
<circle cx="92.7" cy="40.6" r=".46"/>
</g>
<g font-size="5.3" fill="#0000c2">
<text x="35.9" y="23.6">Microcontroller</text>
<text x="130.2" y="22.6">Motor</text>
<text x="150.4" y="22.6">Controller</text>
<text x="18.9" y="99.6">Top</text>
<text x="33.1" y="99.6">&amp;</text>
<text x="42.2" y="99.6">Bottom</text>
<text x="66.8" y="99.6">Connector</text>
<text x="111.1" y="99.3">6</text>
<text x="119.1" y="99.3">Ch</text>
<text x="130.8" y="99.3">IR</text>
<text x="140.9" y="99.3">Optical</text>
<text x="165.4" y="99.3">Encoder</text>
<text x="31.1" y="180.9">Uart</text>
<text x="47.5" y="180.9">Multiplexer</text>
<text x="25.1" y="225.6">Debug</text>
<text x="160.9" y="226.3">Mechanical</text>
</g>
<g font-size="2.8" fill="#840000">
<text x="91" y="277.9">Title:</text>
<text x="100.7" y="277.9">Side</text>
<text x="109.4" y="277.9">Panel</text>
</g>
<g font-size="2.1" fill="#840000">
<text x="91" y="268.2">OpenFlap</text>
<text x="91" y="265">Designer:</text>
<text x="102.7" y="265">Toon</text>
<text x="109.2" y="265">Van</text>
<text x="114.5" y="265">Eyck</text>
<text x="91" y="273.7">File:</text>
<text x="91" y="271">Sheet:</text>
<text x="97.1" y="273.7">side_panel.kicad_sch</text>
<text x="91" y="281.1">Size:</text>
<text x="97.7" y="281.1">A4</text>
<text x="113" y="281.1">Date:</text>
<text x="120" y="281.1">2024-07-28</text>
<text x="176" y="281.3">Rev:</text>
<text x="182.4" y="281.3">4.0.0</text>
<text x="91" y="283.9">KiCad</text>
<text x="98.7" y="283.9">E.D.A.</text>
<text x="106.3" y="283.9">8.0.4</text>
<text x="176" y="283.9">Id:</text>
<text x="180.1" y="283.9">1/1</text>
</g>
<g font-size="1.8" fill="#840000">
<text x="35" y="11.9">1</text>
<text x="85" y="11.9">2</text>
<text x="135" y="11.9">3</text>
<text x="185" y="11.9">4</text>
<text x="10.3" y="35.9">A</text>
<text x="198.4" y="35.9">A</text>
<text x="10.3" y="85.9">B</text>
<text x="198.3" y="85.9">B</text>
<text x="10.3" y="135.9">C</text>
<text x="198.3" y="135.9">C</text>
<text x="10.3" y="185.9">D</text>
<text x="198.3" y="185.9">D</text>
<text x="10.3" y="235.9">E</text>
<text x="198.3" y="235.9">E</text>
<text x="24" y="281.9" transform="rotate(-90 24 281.9)">GND</text>
<text x="10.3" y="285.9">F</text>
<text x="16.1" y="283.1" transform="rotate(-90 16.1 283.1)">+12V</text>
<text x="20.2" y="283" transform="rotate(-90 20.2 283)">+5V</text>
<text x="35" y="286.9">1</text>
<text x="85" y="286.9">2</text>
<text x="135" y="286.9">3</text>
<text x="185" y="286.9">4</text>
<text x="198.4" y="285.9">F</text>
</g>
<g font-size="1.8" fill="#006464">
<text x="53.3" y="32.6">PY32F003F1xPx</text>
<text x="59.6" y="30.1">U7</text>
<text x="94.2" y="33.4">+5V</text>
<text x="137.7" y="35.2">U8</text>
<text x="52.6" y="37.7">PA0</text>
<text x="52.6" y="40.2">PA1</text>
<text x="65.3" y="40.2">GND</text>
<text x="65.5" y="37.7">VCC</text>
<text x="95.3" y="37.7">C1</text>
<text x="95.3" y="40.2">100nF</text>
<text x="121.8" y="39">+12V</text>
<text x="135.4" y="37.7">L9110S</text>
<text x="52.6" y="42.8">PA2</text>
<text x="52.6" y="45.3">PA3</text>
<text x="52.6" y="47.9">PA4PF1-OSC_OUT</text>
<text x="57.3" y="45.3">PF0-OSC_IN</text>
<text x="94.5" y="44.3">GND</text>
<text x="132.6" y="42.8">VCC</text>
<text x="132.6" y="45.3">VCC</text>
<text x="141.2" y="45.3">IN_B</text>
<text x="141.3" y="42.8">IN_A</text>
<text x="52.6" y="50.4">PA5</text>
<text x="52.6" y="52.9">PA6</text>
<text x="60.6" y="51.7">PF2-~{RST}</text>
<text x="132.6" y="49.1">GND</text>
<text x="132.6" y="51.7">GND</text>
<text x="139.5" y="51.7">OUT_B</text>
<text x="139.7" y="49.1">OUT_A</text>
<text x="164.8" y="50.4" transform="rotate(-90 164.8 50.4)">+</text>
<text x="52.6" y="55.5">PA7</text>
<text x="52.6" y="59.3">PA12</text>
<text x="57.9" y="54.2">PF4-BOOT0</text>
<text x="65.4" y="59.3">PB5</text>
<text x="130" y="55.7">GND</text>
<text x="154.9" y="54.2">C2</text>
<text x="154.9" y="56.7">100nF</text>
<text x="169.9" y="54.2">M1</text>
<text x="169.9" y="56.7">GA12-N20</text>
<text x="181.2" y="56.7">12V</text>
<text x="185.9" y="56.7">100rpm</text>
<text x="52.6" y="61.8">PA13-SWD</text>
<text x="52.6" y="64.4">PA14-SWC</text>
<text x="65.4" y="61.8">PB6</text>
<text x="65.4" y="64.4">PB7</text>
<text x="57.2" y="75.8">J3</text>
<text x="41.1" y="82.1">+5V</text>
<text x="57.2" y="78.3">Conn_01x05</text>
<text x="56" y="106.3">J1</text>
<text x="144.8" y="102.2">+5V</text>
<text x="156.9" y="102.5">R1</text>
<text x="160.4" y="102.5">20K</text>
<text x="50.2" y="108.8">Top</text>
<text x="54.6" y="108.8">Connector</text>
<text x="143.9" y="111.4">R2</text>
<text x="147.1" y="111.4">100R</text>
<text x="41.7" y="118.7">+5V</text>
<text x="42.7" y="115.2">GND</text>
<text x="144.8" y="118.7">+5V</text>
<text x="153.1" y="116.7">U1 QRE1113GR</text>
<text x="156.9" y="119">R4</text>
<text x="160.4" y="119">20K</text>
<text x="170.7" y="116.7">GND</text>
<text x="40.5" y="126.6">+12V</text>
<text x="143.9" y="127.9">R3</text>
<text x="147.1" y="127.9">100R</text>
<text x="56" y="135.5">J2</text>
<text x="67.8" y="134.5">GND</text>
<text x="144.8" y="135.2">+5V</text>
<text x="153.1" y="133.2">U2 QRE1113GR</text>
<text x="156.9" y="135.5">R6</text>
<text x="160.4" y="135.5">20K</text>
<text x="170.7" y="133.2">GND</text>
<text x="48.8" y="138">Bottom</text>
<text x="56.7" y="138">Connecor</text>
<text x="41.7" y="147.9">+5V</text>
<text x="143.9" y="144.4">R5</text>
<text x="147.1" y="144.4">100R</text>
<text x="153.1" y="149.7">U3 QRE1113GR</text>
<text x="170.7" y="149.7">GND</text>
<text x="40.5" y="155.8">+12V</text>
<text x="144.8" y="151.7">+5V</text>
<text x="156.9" y="152">R8</text>
<text x="160.4" y="152">20K</text>
<text x="143.9" y="160.9">R7</text>
<text x="147.1" y="160.9">100R</text>
<text x="67.8" y="163.7">GND</text>
<text x="153.1" y="166.2">U4 QRE1113GR</text>
<text x="170.7" y="166.2">GND</text>
<text x="144.8" y="168.2">+5V</text>
<text x="156.3" y="168.5">R10</text>
<text x="160.4" y="168.5">20K</text>
<text x="143.9" y="177.4">R9</text>
<text x="147.1" y="177.4">100R</text>
<text x="144.8" y="184.8">+5V</text>
<text x="153.1" y="182.7">U5 QRE1113GR</text>
<text x="156.3" y="185">R12</text>
<text x="160.4" y="185">20K</text>
<text x="170.7" y="182.7">GND</text>
<text x="38" y="190.1">U9A</text>
<text x="43.1" y="190.1">74LVC1G66</text>
<text x="71.6" y="188.3">+5V</text>
<text x="79.8" y="188.6">U9B</text>
<text x="86" y="188.6">74LVC1G66</text>
<text x="80.5" y="195.2">VCC</text>
<text x="85.6" y="195.2">GND</text>
<text x="143.3" y="193.9">R11</text>
<text x="147.1" y="193.9">100R</text>
<text x="74.4" y="202.8">100nF</text>
<text x="76.2" y="200.3">C3</text>
<text x="125.6" y="202.8">R14</text>
<text x="129.3" y="202.8">100R</text>
<text x="153.1" y="199.2">U6 QRE1113GR</text>
<text x="170.7" y="199.2">GND</text>
<text x="14.2" y="207.9">+5V</text>
<text x="18.9" y="207.9">R13</text>
<text x="23.2" y="207.9">20K</text>
<text x="146.1" y="204.1">Q1</text>
<text x="146.1" y="206.6">AP2302B</text>
<text x="125.8" y="214.2">R15</text>
<text x="129.9" y="214.2">20K</text>
<text x="144" y="214.5">GND</text>
<text x="26.9" y="229.5">GND</text>
<text x="174" y="228.2">H1</text>
<text x="174" y="233.3">H2</text>
<text x="181.6" y="233.3">H7</text>
<text x="181.6" y="228.2">H6</text>
<text x="174" y="238.4">H3</text>
<text x="181.6" y="238.4">H8</text>
<text x="174" y="243.4">H4</text>
<text x="181.6" y="243.4">H9</text>
<text x="174" y="248.5">H5</text>
<text x="181.6" y="248.5">H10</text>
</g>
<g font-size="1.8" fill="#0f0f0f">
<text x="34.3" y="36.5">IR</text>
<text x="34.3" y="39">IR</text>
<text x="34.3" y="41.6">IR</text>
<text x="37.3" y="36.5">Sens</text>
<text x="37.3" y="39">Sens</text>
<text x="37.3" y="41.6">Sens</text>
<text x="43" y="36.5">Ch</text>
<text x="43" y="39">Ch</text>
<text x="43" y="41.6">Ch</text>
<text x="46.6" y="36.5">5</text>
<text x="46.6" y="39">3</text>
<text x="46.6" y="41.6">1</text>
<text x="149.6" y="41.6">Motor</text>
<text x="156" y="41.6">IN_A</text>
<text x="34.3" y="44.1">IR</text>
<text x="34.3" y="46.6">IR</text>
<text x="37.3" y="44.1">Sens</text>
<text x="37.3" y="46.6">Sens</text>
<text x="43" y="44.1">Ch</text>
<text x="43" y="46.6">Ch</text>
<text x="46.6" y="44.1">2</text>
<text x="46.6" y="46.6">4</text>
<text x="75.5" y="46.6">Debug</text>
<text x="75.5" y="44.1">Debug</text>
<text x="82.4" y="46.6">Pin</text>
<text x="82.4" y="44.1">Pin</text>
<text x="86.6" y="46.6">2</text>
<text x="86.6" y="44.1">1</text>
<text x="149.4" y="44.1">Motor</text>
<text x="155.8" y="44.1">IN_B</text>
<text x="34.3" y="49.2">IR</text>
<text x="34.3" y="51.7">Motor</text>
<text x="37.3" y="49.2">Sens</text>
<text x="40.7" y="51.7">IN_B</text>
<text x="43" y="49.2">Ch</text>
<text x="46.6" y="49.2">6</text>
<text x="84" y="50.5">~{RST}</text>
<text x="34.3" y="54.3">IR</text>
<text x="34.3" y="58.1">Column</text>
<text x="37.3" y="54.3">Sense</text>
<text x="42.5" y="58.1">End</text>
<text x="44.1" y="54.3">LED</text>
<text x="77.2" y="58.1">Motor</text>
<text x="83.6" y="58.1">IN_A</text>
<text x="34.3" y="60.6">SWD</text>
<text x="34.3" y="63.2">SWC</text>
<text x="77.6" y="60.6">TX Bottom</text>
<text x="80.7" y="63.2">RX Top</text>
<text x="36.8" y="70.8">~{RST}</text>
<text x="36.8" y="73.3">SWC</text>
<text x="41.1" y="77.1">GND</text>
<text x="36.8" y="78.4">SWD</text>
<text x="171.4" y="107.6">IR</text>
<text x="174.5" y="107.6">Sens</text>
<text x="180.1" y="107.6">Ch</text>
<text x="183.7" y="107.6">1</text>
<text x="69.3" y="111.4">RX Top</text>
<text x="39" y="123.1" transform="rotate(-90 39 123.1)">Path</text>
<text x="171.4" y="124.1">IR</text>
<text x="174.5" y="124.1">Sens</text>
<text x="180.1" y="124.1">Ch</text>
<text x="183.7" y="124.1">2</text>
<text x="39" y="130.4" transform="rotate(-90 39 130.4)">Return</text>
<text x="39" y="135.9" transform="rotate(-90 39 135.9)">Data</text>
<text x="26.7" y="143.2">Column</text>
<text x="34.9" y="143.2">End</text>
<text x="66.1" y="140.6">TX Bottom</text>
<text x="171.4" y="140.6">IR</text>
<text x="174.5" y="140.6">Sens</text>
<text x="180.1" y="140.6">Ch</text>
<text x="183.7" y="140.6">3</text>
<text x="171.4" y="157.1">IR</text>
<text x="174.5" y="157.1">Sens</text>
<text x="180.1" y="157.1">Ch</text>
<text x="183.7" y="157.1">4</text>
<text x="171.4" y="173.6">IR</text>
<text x="174.5" y="173.6">Sens</text>
<text x="180.1" y="173.6">Ch</text>
<text x="183.7" y="173.6">5</text>
<text x="171.4" y="190.2">IR</text>
<text x="174.5" y="190.2">Sens</text>
<text x="180.1" y="190.2">Ch</text>
<text x="183.7" y="190.2">6</text>
<text x="15.2" y="196.5">Data</text>
<text x="20.7" y="196.5">Return</text>
<text x="28" y="196.5">Path</text>
<text x="57.2" y="196.5">TX Bottom</text>
<text x="15.2" y="200.3">Column</text>
<text x="23.5" y="200.3">End</text>
<text x="105.4" y="204.1">IR</text>
<text x="108.5" y="204.1">Sense</text>
<text x="115.2" y="204.1">LED</text>
<text x="19" y="233.3">TX Bottom</text>
<text x="19" y="230.8">RX Top</text>
<text x="19" y="238.4">Debug</text>
<text x="19" y="235.9">Data</text>
<text x="24.5" y="235.9">Return</text>
<text x="26" y="238.4">Pin</text>
<text x="30.2" y="238.4">1</text>
<text x="31.9" y="235.9">Path</text>
<text x="19" y="243.5">Motor</text>
<text x="19" y="241">Debug</text>
<text x="25.5" y="243.5">IN_A</text>
<text x="26" y="241">Pin</text>
<text x="30.2" y="241">2</text>
<text x="19" y="248.6">IR</text>
<text x="19" y="246">Motor</text>
<text x="22.1" y="248.6">Sense</text>
<text x="25.5" y="246">IN_B</text>
<text x="28.8" y="248.6">LED</text>
</g>
<g font-size="1.8" fill="#a90000">
<text x="49.5" y="36.6">19</text>
<text x="49.5" y="39.1">20</text>
<text x="50.1" y="41.7">1</text>
<text x="70.4" y="39.1">7</text>
<text x="70.4" y="36.6">9</text>
<text x="130.1" y="41.7">2</text>
<text x="146.6" y="41.7">6</text>
<text x="50.1" y="44.2">2</text>
<text x="50.1" y="46.7">3</text>
<text x="69.8" y="44.2">16</text>
<text x="69.8" y="46.7">17</text>
<text x="130.1" y="44.2">3</text>
<text x="146.6" y="44.2">7</text>
<text x="50.1" y="49.3">4</text>
<text x="50.1" y="51.8">5</text>
<text x="69.8" y="53.1">15</text>
<text x="69.8" y="50.5">18</text>
<text x="130.1" y="48">5</text>
<text x="130.1" y="50.5">8</text>
<text x="146.6" y="48">1</text>
<text x="146.6" y="50.5">4</text>
<text x="167.1" y="50.2" transform="rotate(-90 167.1 50.2)">1</text>
<text x="50.1" y="54.4">6</text>
<text x="50.1" y="58.2">8</text>
<text x="69.8" y="58.2">12</text>
<text x="49.5" y="60.7">10</text>
<text x="49.5" y="63.2">11</text>
<text x="69.8" y="60.7">13</text>
<text x="69.8" y="63.2">14</text>
<text x="167.1" y="60.4" transform="rotate(-90 167.1 60.4)">2</text>
<text x="50.7" y="70.9">1</text>
<text x="50.7" y="73.4">2</text>
<text x="50.7" y="75.9">3</text>
<text x="50.7" y="78.5">4</text>
<text x="50.7" y="81">5</text>
<text x="153" y="107.7">1</text>
<text x="165.7" y="107.7">3</text>
<text x="52" y="111.5">1</text>
<text x="60.9" y="111.5">2</text>
<text x="153" y="112.8">2</text>
<text x="165.7" y="112.8">4</text>
<text x="52" y="114">3</text>
<text x="52" y="116.6">5</text>
<text x="52" y="119.1">7</text>
<text x="60.9" y="114">4</text>
<text x="60.9" y="116.6">6</text>
<text x="60.9" y="119.1">8</text>
<text x="51.4" y="124.2">11</text>
<text x="52" y="121.7">9</text>
<text x="60.3" y="121.7">10</text>
<text x="60.3" y="124.2">12</text>
<text x="153" y="124.2">1</text>
<text x="165.7" y="124.2">3</text>
<text x="51.4" y="126.7">13</text>
<text x="51.4" y="129.3">15</text>
<text x="60.3" y="126.7">14</text>
<text x="60.3" y="129.3">16</text>
<text x="153" y="129.3">2</text>
<text x="165.7" y="129.3">4</text>
<text x="52" y="140.7">1</text>
<text x="52" y="143.3">3</text>
<text x="60.9" y="140.7">2</text>
<text x="60.9" y="143.3">4</text>
<text x="153" y="140.7">1</text>
<text x="165.7" y="140.7">3</text>
<text x="52" y="145.8">5</text>
<text x="52" y="148.3">7</text>
<text x="60.9" y="145.8">6</text>
<text x="60.9" y="148.3">8</text>
<text x="153" y="145.8">2</text>
<text x="165.7" y="145.8">4</text>
<text x="51.4" y="153.4">11</text>
<text x="51.4" y="156">13</text>
<text x="52" y="150.9">9</text>
<text x="60.3" y="150.9">10</text>
<text x="60.3" y="153.4">12</text>
<text x="60.3" y="156">14</text>
<text x="51.4" y="158.5">15</text>
<text x="60.3" y="158.5">16</text>
<text x="153" y="157.2">1</text>
<text x="165.7" y="157.2">3</text>
<text x="153" y="162.3">2</text>
<text x="165.7" y="162.3">4</text>
<text x="153" y="173.7">1</text>
<text x="165.7" y="173.7">3</text>
<text x="153" y="178.8">2</text>
<text x="165.7" y="178.8">4</text>
<text x="153" y="190.2">1</text>
<text x="165.7" y="190.2">3</text>
<text x="34.9" y="196.6">1</text>
<text x="52" y="196.6">2</text>
<text x="76.8" y="194.1">5</text>
<text x="92" y="194.1">3</text>
<text x="153" y="195.3">2</text>
<text x="165.7" y="195.3">4</text>
<text x="142" y="201.4" transform="rotate(-90 142 201.4)">3</text>
<text x="34.9" y="204.2">4</text>
<text x="135.2" y="204.2">1</text>
<text x="142" y="209" transform="rotate(-90 142 209)">2</text>
</g>
<g font-size="1.8" fill="#a5a4a2">
<text x="39.3" y="228.3">1</text>
<text x="39.3" y="230.9">2</text>
<text x="39.3" y="233.4">3</text>
<text x="39.3" y="236">4</text>
<text x="39.3" y="238.5">5</text>
<text x="39.3" y="241">6</text>
<text x="39.3" y="243.6">7</text>
<text x="39.3" y="246.1">8</text>
<text x="39.3" y="248.7">9</text>
</g>
<g font-size="1.8" fill="#939391">
<text x="45.7" y="238.4">J7</text>
<text x="45.7" y="240.9">Conn_01x09</text>
</g>
</svg>
